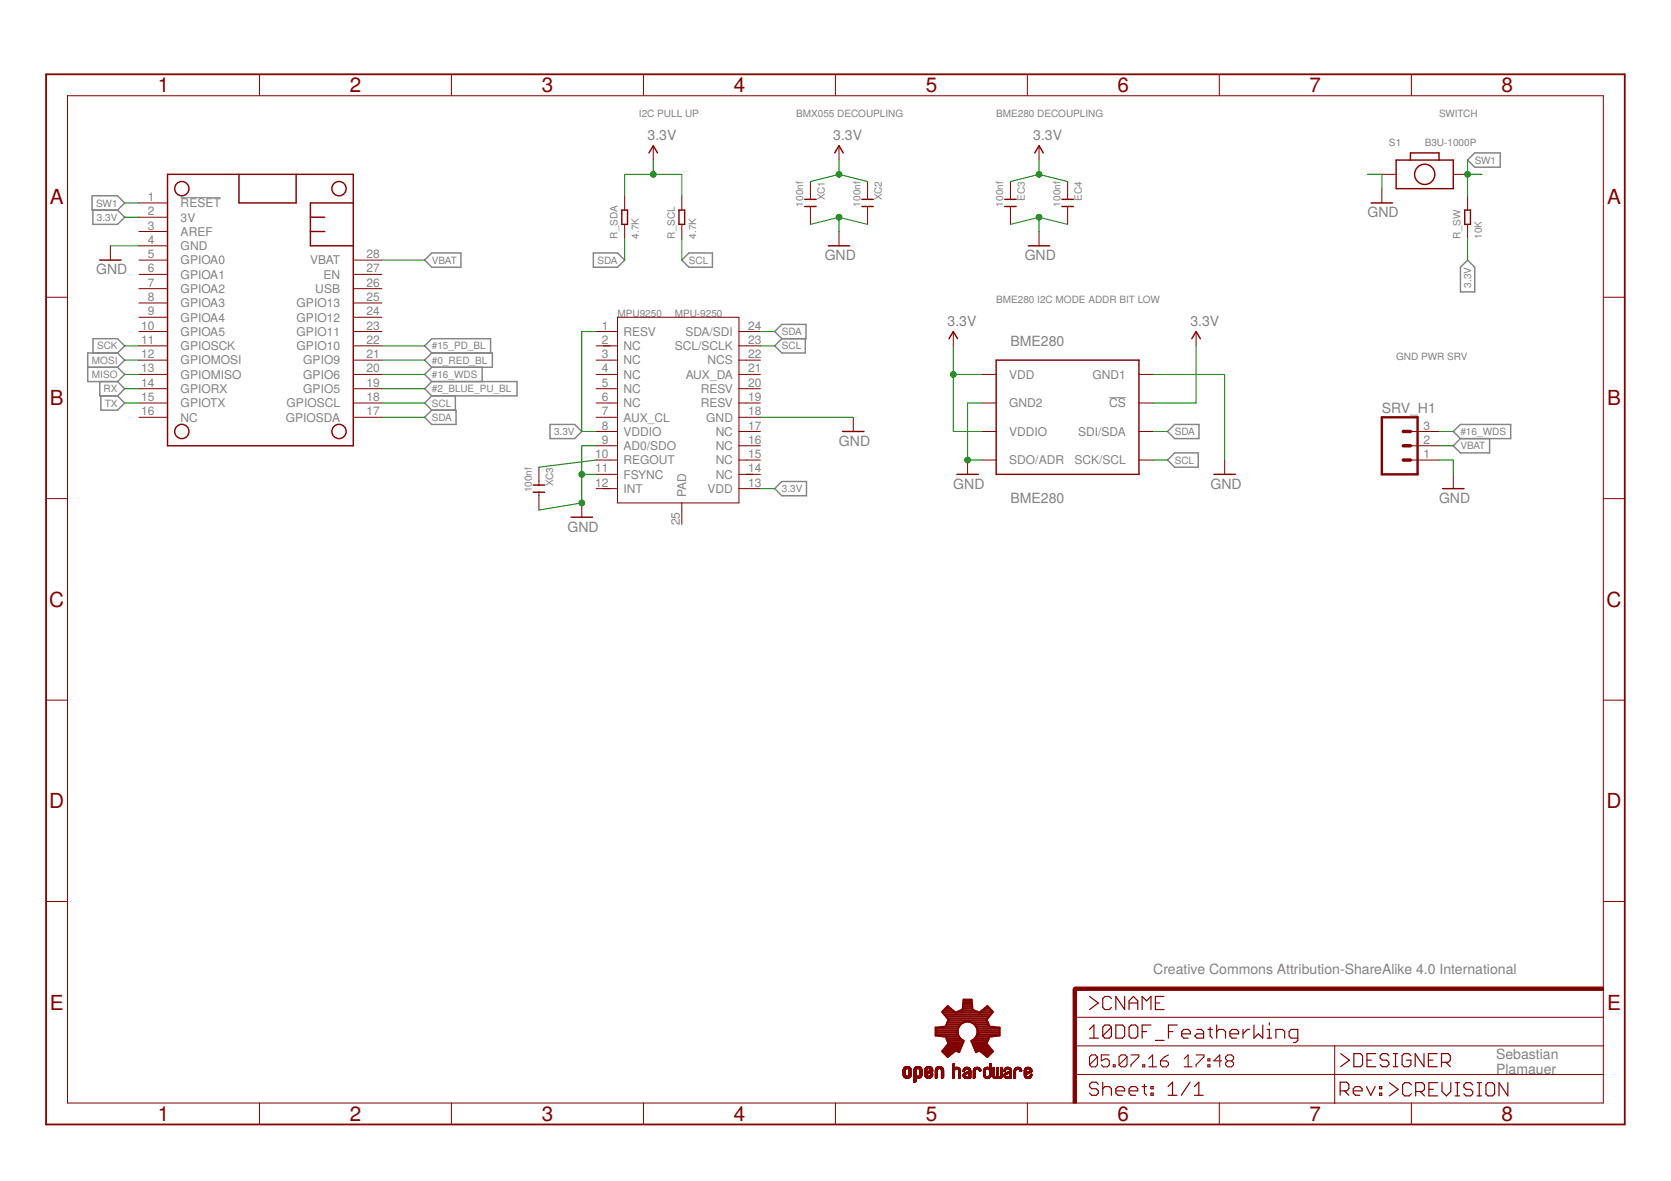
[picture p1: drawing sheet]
<svg xmlns="http://www.w3.org/2000/svg" width="297mm" height="210mm" viewBox="0 0 297 210" stroke-linecap="round" stroke-linejoin="round" font-family="sans-serif">
<path d="M32.1 35.1h7.1M197.2 70.7h2.9" fill="none" stroke="#808080" stroke-width=".18"/>
<g fill="none" stroke="#808080" stroke-width=".25">
<path d="M16.4 34.8h4.5l1.3 1.3-1.3 1.2h-4.5zM16.5 37.3v2.6h4.4l1.3-1.3-1.3-1.3M260.9 28.4l1.2-1.2h4.6v2.5h-4.6zM75.5 46.2l1.3-1.2h5.1v2.5h-5.1zM105.5 45h4.3l1.2 1.2-1.2 1.3h-4.3zM121.2 46.2l1.3-1.2h4.1v2.5h-4.1zM137.7 58.9l1.3-1.2h4.3v2.5h-4.3zM260.9 46.2l1.2 1.3v4.4h-2.5v-4.4zM15.6 65.3h5.3M16.5 62.7v-2.5h4.4l1.3 1.3-1.3 1.2M17.7 67.8v2.6h3.2M17.9 70.4v2.5h3l1.3-1.3-1.3-1.2"/>
<path d="M20.9 62.7h-5.3v5.1h5.3M20.9 67.8l1.3 1.3-1.3 1.3M20.9 65.3l1.3 1.2-1.3 1.3M20.9 62.7l1.3 1.3-1.3 1.3M75.5 74.2l1.3-1.3h4.3v2.5h-4.3zM76.8 62.7l-1.3-1.2 1.3-1.3h10.4v2.5M76.8 70.4l-1.3 1.2 1.3 1.3M76.8 67.8h15.1v2.6h-15.1M76.8 62.7h10.7v2.6h-10.7M76.8 67.8l-1.3 1.3 1.3 1.3M76.8 65.3l-1.3 1.2 1.3 1.3M76.8 62.7l-1.3 1.3 1.3 1.3"/>
<path d="M80.9 70.4v2.5M85.7 65.3v2.5M97.8 75.4h4.4l1.2 1.3-1.2 1.3h-4.4zM139 60.2l-1.3 1.3 1.3 1.2h4.2v-2.5M207.5 76.7l1.3-1.3h4.3v2.6h-4.3zM258.3 76.7l1.3-1.3h8.9v2.6h-8.9zM259.6 78l-1.3 1.2 1.3 1.3h5.2v-2.5M137.7 86.8l1.3-1.2h4.4v2.5h-4.4zM207.5 81.8l1.3-1.3h4.2v2.5h-4.2z"/>
</g>
<g fill="none" stroke="#800000" stroke-width=".25">
<path d="M29.8 31h33v48.2h-33zM42.5 31v5.1h10.1v-5.1M55.2 38.6h2.5M62.8 36.1h-7.6v7.6h7.6M110.5 37.3h1v2.6h-1zM115.4 27.2l.7-1.3 .8 1.3M120.7 37.3h1v2.6h-1zM143 35.4h2.1M143 36.7h2.1M148.4 27.2l.7-1.3 .8 1.3M153.2 35.4h2M153.2 36.7h2"/>
<path d="M178.6 35.4h2M178.6 36.7h2M183.9 27.2l.8-1.3 .8 1.3M188.8 35.4h2M188.8 36.7h2M243.7 36.1h3.8M248.2 28.4h10.1v5.1h-10.1zM250.7 28.4v-1.2h5.1v1.2M260.4 37.3h1v2.6h-1zM17.7 46.2h3.8M55.2 41.1h2.5M147.2 43.7h3.8"/>
<path d="M182.8 43.7h3.8M149.8 76.7h3.8M168.7 60.2l.8-1.3 .7 1.3M177.1 64h25.4v20.3h-25.4zM211.9 60.2l.7-1.3 .8 1.3M94.8 86.2h2M94.8 87.5h2M101.5 91.9h3.8M170.1 84.3h3.8M215.8 84.3h3.8M256.4 86.8h3.8"/>
<circle cx="32.3" cy="33.5" r="1.27"/>
<circle cx="60.3" cy="33.5" r="1.27"/>
<circle cx="253.3" cy="31" r="1.8"/>
<circle cx="32.3" cy="76.7" r="1.27"/>
<circle cx="60.3" cy="76.7" r="1.27"/>
</g>
<g fill="none" stroke="#800000" stroke-width=".18">
<path d="M12 17h273v179h-273zM46.1 13.2v3.8M80.2 13.2v3.8M114.4 13.2v3.8M148.5 13.2v3.8M182.6 13.2v3.8M216.7 13.2v3.8M250.9 13.2v3.8M24.7 36.1h5.1M24.7 38.6h5.1M111 34.8v2.5M111 39.9v2.5"/>
<path d="M116.1 25.9v2.5M121.2 34.8v2.5M121.2 39.9v2.5M144.1 32.3v3.1M144.1 36.7v3.2M149.1 25.9v2.5M154.2 32.3v3.1M154.2 36.7v3.2M179.6 32.3v3.1M179.6 36.7v3.2M184.7 25.9v2.5M189.8 32.3v3.1"/>
<path d="M189.8 36.7v3.2M243.1 31h5.1M245.6 33.5v2.6M258.3 31h5.1M260.9 34.8v2.5M260.9 39.9v2.5M8.2 52.8h3.8M19.6 43.7v2.5M24.7 41.1h5.1M24.7 43.7h5.1M24.7 46.2h5.1M24.7 48.8h5.1"/>
<path d="M24.7 51.3h5.1M24.7 53.8h5.1M24.7 56.4h5.1M24.7 58.9h5.1M62.8 46.2h5.1M62.8 48.8h5.1M62.8 51.3h5.1M62.8 53.8h5.1M62.8 56.4h5.1M62.8 58.9h5.1M106 58.9h3.8M109.8 56.4h21.6v33h-21.6z"/>
<path d="M131.4 58.9h3.8M149.1 41.1v2.6M169.5 58.9v2.6M184.7 41.1v2.6M212.6 58.9v2.6M285 52.8h3.8M24.7 61.5h5.1M24.7 64h5.1M24.7 66.5h5.1M24.7 69.1h5.1M24.7 71.6h5.1M24.7 74.2h5.1"/>
<path d="M62.8 61.5h5.1M62.8 64h5.1M62.8 66.5h5.1M62.8 69.1h5.1M62.8 71.6h5.1M62.8 74.2h5.1M106 61.5h3.8M106 64h3.8M106 66.5h3.8M106 69.1h3.8M106 71.6h3.8M106 74.2h3.8"/>
<path d="M106 76.7h3.8M106 79.2h3.8M131.4 61.5h3.8M131.4 64h3.8M131.4 66.5h3.8M131.4 69.1h3.8M131.4 71.6h3.8M131.4 74.2h3.8M131.4 76.7h3.8M131.4 79.2h3.8M151.7 74.2v2.5M174.5 66.5h2.6"/>
<path d="M174.5 71.6h2.6M174.5 76.7h2.6M202.5 66.5h2.5M202.5 71.6h2.5M202.5 76.7h2.5M250.7 76.7h5.1M250.7 79.2h5.1M8.2 88.6h3.8M95.8 83v3.2M95.8 87.5v3.2M103.4 89.4v2.5M106 81.8h3.8"/>
<path d="M106 84.3h3.8M106 86.8h3.8M121.2 89.4v3.8M131.4 81.8h3.8M131.4 84.3h3.8M131.4 86.8h3.8M172 81.8v2.5M174.5 81.8h2.6M202.5 81.8h2.5M217.7 81.8v2.5M250.7 81.8h5.1M258.3 84.3v2.5"/>
<path d="M285 88.6h3.8M8.2 124.4h3.8M285 124.4h3.8M8.2 160.2h3.8M285 160.2h3.8M46.1 196v3.9M80.2 196v3.9M114.4 196v3.9M148.5 196v3.9M160.5 190.9h.4M160.5 191h.4M160.5 190.8h.4"/>
<path d="M160.5 190.7h.4M160.5 190.6h.4M160.5 190.5h.4M160.5 190.4h.4M160.5 190.3h.4M160.5 190.2h.4M160.5 191.1l.5 .1M160.5 191.1h.5M160.5 191h.5M160.5 190.1h.5M160.6 191.2h.5M160.6 191.3h1.3"/>
<path d="M160.6 189.9h1.3M160.7 189.8l1.2 .1M160.7 191.4h1.2M160.7 189.8h1.2M160.7 191.4h1.1M160.7 189.8h1.1M160.7 191.5h1.1M160.8 191.5h.9M160.8 189.7h1M160.8 189.7h.9M160.9 191.6h.7M160.9 189.6h.7"/>
<path d="M160.9 190.2h-.4M161 190.1l-.5 .1M161 191.6h.5M161 190.1h-.5M161 189.6h.5M161.1 190h-.5M161.1 191.7h.3M161.1 189.5h.3M161.4 190h.5M161.5 191.2h.5M161.5 190h.5M161.5 190.1h.5"/>
<path d="M161.6 191.1h.4M161.6 190.1h.4M161.6 191h.4M161.6 190.2h.4M161.6 190.9h.4M161.6 190.8h.4M161.6 190.7h.4M161.6 190.6h.4M161.6 190.5h.4M161.6 190.4h.4M161.6 190.3h.4M161.9 191.3l-1.2 .1"/>
<path d="M161.9 189.9h-1.3M161.9 191.2h-.5M162 191.1l-.5 .1M162.5 190.9h.3M162.5 192.2h.3M162.5 192.1h.3M162.5 192h.3M162.5 191.9h.3M162.5 191.8h.3M162.5 191.7h.3M162.5 191.3h1.4M162.5 191.2h.5"/>
<path d="M162.5 191.1l.4 .1M162.5 191.1h.4M162.5 191h.3M162.5 190.8h.3M162.5 190.7h.3M162.5 190.6h.3M162.5 190.5h.3M162.5 190.4h.3M162.5 190.3h.3M162.5 190.2h.3M162.5 192.4h.1M162.5 190h.5"/>
<path d="M162.5 189.9h1.4M162.5 189.9h1.3M162.6 189.9h1.2M162.6 189.8h1.2M162.6 189.8h1.1M162.6 192.3h-.1M162.7 189.7h1M162.8 189.7h.8M162.8 192.3h-.3M162.8 192.2l-.3 .1M162.8 189.6h.8M162.8 192.2h-.3"/>
<path d="M162.9 190.1l-.4 .1M162.9 190.1h-.4M162.9 189.6h.5M163 190h-.5M163 189.5h.3M163 191.7h.3M163.3 191.2h.6M163.3 190h.6M163.4 190h.5M163.4 191.6h-.9M163.4 190.1h.5M163.5 190.1h.4"/>
<path d="M163.5 191h.4M163.5 190.2h.4M163.5 190.9h.4M163.5 190.8h.4M163.5 190.7h.4M163.5 190.6h.4M163.5 190.5h.4M163.5 190.4h.4M163.5 190.3h.4M163.6 191.6h-1.1M163.7 191.5h-1.2M163.7 191.4l-1.2 .1"/>
<path d="M163.8 191.4h-1.3M163.8 191.3l-1.3 .1M163.8 191.3h-1.3M163.9 191.2h-.5M163.9 191.1l-.5 .1M163.9 191.1h-.4M164.4 190.9h.4M164.4 191.1h.4M164.4 191h.4M164.4 190.5h.4M164.4 190.4h.3M164.4 190.3h.3"/>
<path d="M164.4 190.2h.3M164.4 190.1h.4M164.4 191.2h.5M164.4 191.1l.4 .1M164.4 191.2h.6M164.4 190h.5M164.4 191.3h1.3M164.4 189.9h1.4M164.5 191.3h1.2M164.5 189.9h1.2M164.5 191.4h1.2M164.5 189.8h1.2"/>
<path d="M164.5 189.8h1.1M164.6 191.5h1M164.6 191.5h.9M164.6 189.7h1M164.7 189.7h.8M164.7 191.6h.8M164.7 189.6h.8M164.7 190.3h-.3M164.8 190.2h-.4M164.8 190.1h-.4M164.8 189.6h.6M164.8 191.6h.6"/>
<path d="M164.8 190.5h1M164.9 190.9h-.5M164.9 190h-.5M165 191.7h.2M165 190.9h-.6M165 190.4h.8M165 189.5h.2M165.1 190.8h-.7M165.2 190.4h.6M165.2 190.3h.6M165.2 190h.6M165.2 190.7l-.8 .1"/>
<path d="M165.3 190h.5M165.3 190.3h.5M165.3 190.1h.5M165.4 191.2h.4M165.4 190.7h-1M165.4 191.1h.4M165.4 190.2h.4M165.4 190.1h.4M165.4 191h.4M165.4 190.9h.4M165.5 190.9h.3M165.5 190.6l-1.1 .1"/>
<path d="M165.5 190.8h.3M165.6 190.8h.2M165.6 190.6h-1.2M165.6 191.4l-1.1 .1M165.7 190.5l-1.3 .1M165.7 191.3h-1.2M165.7 190.8h.1M165.8 191.2h-.6M165.8 190.5h-1.4M165.8 191.2h-.5M166.3 190.9h.3M166.3 191.5h.3"/>
<path d="M166.3 191.4h.3M166.3 191.3h.3M166.3 191.2h.3M166.3 191.1h.3M166.3 191h.3M166.3 190.8h.3M166.3 190.7h.3M166.3 190.6h.3M166.3 190.5h.3M166.3 190.4h.3M166.3 190.3h.3M166.3 190.2h.3"/>
<path d="M166.3 190.1h.4M166.4 189.9h1.2M166.4 189.8l1.2 .1M166.4 189.8h1.2M166.4 191.6h-.1M166.5 189.8h1.1M166.5 189.7h1M166.6 191.6h-.3M166.6 189.7h.8M166.6 189.6h.8M166.6 191.5l-.3 .1M166.7 190.2h-.4"/>
<path d="M166.7 190.1l-.4 .1M166.8 190.1h-.5M166.8 189.6h.5M166.8 190h-.5M166.8 189.5h.4M166.9 190h-.6M167.2 190h.5M167.3 190.1h.4M167.3 190.9h.4M167.3 191.5h.4M167.3 191.4h.4M167.3 191.3h.4"/>
<path d="M167.3 191.2h.4M167.3 191.1h.4M167.3 191h.4M167.3 190.8h.4M167.3 190.7h.4M167.3 190.6h.4M167.3 190.5h.4M167.3 190.4h.4M167.3 190.3h.4M167.3 190.2h.4M167.4 191.6h.1M167.6 191.6h-.3"/>
<path d="M167.7 189.9h-1.4M167.7 191.5l-.4 .1M169.4 189.2h.3M169.4 190.9h.3M169.4 191.7h.1M169.4 191.5h.3M169.4 191.4h.3M169.4 191.3h.3M169.4 191.2h.3M169.4 191.1h.3M169.4 191h.3M169.4 190.8h.3"/>
<path d="M169.4 190.7h.3M169.4 190.6h.3M169.4 190.5h.3M169.4 190.4h.3M169.4 190.3h.3M169.4 190.2h.3M169.4 190.1h.4M169.4 190h.5M169.4 189.9h1.2M169.4 189.8l1.2 .1M169.4 189.8h1.1M169.4 189.7l1 .1"/>
<path d="M169.4 189.7h.3M169.4 189.6h.3M169.4 189.5h.3M169.4 189.4h.3M169.4 189.3h.3M169.4 189.1h.3M169.5 189h.2M169.6 191.6h-.2M169.7 191.6h-.3M169.7 190.2h-.3M169.8 190.1h-.4M169.8 189.7h.5"/>
<path d="M170 190h-.6M170 189.7h.1M170.1 190h.5M170.2 190h.5M170.3 190.1h.4M170.4 190.1h.3M170.4 190.2h.3M170.5 190.3h.3M170.5 190.2h.3M170.5 190.9h.3M170.5 191.7h.1M170.5 191.5h.2"/>
<path d="M170.5 191.5h.3M170.5 191.4h.3M170.5 191.3h.3M170.5 191.2h.3M170.5 191.1h.3M170.5 191h.3M170.5 190.8h.3M170.5 190.7h.3M170.5 190.6h.3M170.5 190.5h.3M170.5 190.4h.3M170.6 191.6h-.1"/>
<path d="M170.7 191.6h-.2M171.2 191.2h.3M171.2 191.1h.3M171.2 190.3h.3M171.2 191.3h.4M171.2 191h.4M171.2 190.2h.3M171.2 191.4h.8M171.3 191.4l.8 .1M171.3 191.5h.8M171.3 191.5l.8 .1M171.3 190.5h-.1"/>
<path d="M171.3 189.9h1.1M171.4 189.9h1M171.4 191.6h.7M171.4 190.7h1.2M171.4 190.4h-.2M171.4 189.8h.9M171.5 190.4h-.3M171.5 191.6h.6M171.5 189.8h.8M171.5 191.1h-.3M171.5 190.2h-.3M171.6 190.1l-.4 .1"/>
<path d="M171.6 191.7h.5M171.6 190.7h1M171.6 190.1h-.4M171.6 190.1h-.3M171.6 189.7h.5M171.7 190.9l-.5 .1M171.7 191.7h.1M171.7 190h-.4M171.7 190.6h.9M171.8 190.9h-.6M171.8 191.7h.1M171.8 190.6h.8"/>
<path d="M171.8 190h-.5M171.8 189.7h.2M171.9 190.9h-.6M171.9 190.5h.7M172 190h.5M172 190.8h-.7M172 190.5h.6M172.1 190.8h-.8M172.1 190.1h.4M172.1 190.4h.5M172.2 190.7l-.8 .1M172.2 190.1h.3"/>
<path d="M172.2 190.4h.4M172.2 190.1l.4 .1M172.2 190.7h.4M172.2 190.2h.4M172.3 190.8h.3M172.3 190.4h.3M172.3 190.2l.3 .1M172.3 190.9h.3M172.3 191.7h.1M172.3 191.5h.3M172.3 191.4h.3M172.3 191.3h.3"/>
<path d="M172.3 191.2h.3M172.3 191.1h.3M172.3 191h.3M172.3 190.3h.3M172.5 191.6h-.2M172.6 191.6h-.3M173 190.9h.3M173 191.7h.1M173 191.5h.3M173 191.4h.3M173 191.3h.3M173 191.2h.3"/>
<path d="M173 191.1h.3M173 191h.3M173 190.8h.3M173 190.7h.3M173 190.6h.3M173 190.5h.3M173 190.4h.3M173 190.3h.3M173 190.2h.3M173 190.1h.4M173.1 190h.4M173.1 189.9h1.2"/>
<path d="M173.2 191.6h-.2M173.2 189.9h1M173.2 189.8h.9M173.3 191.6h-.3M173.3 191.5h-.3M173.3 189.8h.8M173.4 190.2h-.4M173.4 190.1h-.3M173.4 189.7h.5M173.5 190.1h-.4M173.6 190h-.5M173.6 189.7h.1"/>
<path d="M173.8 190h.5M173.9 190h.4M173.9 190.1h.4M174 190.1h.3M174 190.2h.4M174.1 190.2h.3M174.1 190.4h.2M174.1 190.3h.3M174.3 190.4h-.2M174.4 190.3l-.3 .1M174.8 190.9h.3M174.8 191.1h.3"/>
<path d="M174.8 191h.3M174.8 190.8h.3M174.8 190.7h.3M174.8 190.6h.3M174.8 190.5h.3M174.8 190.4h.3M174.8 190.3h.3M174.8 191.2h.4M174.9 191.2h.3M174.9 191.3h.4M174.9 191.3h.3M174.9 191.3l.4 .1"/>
<path d="M174.9 191.4h1.2M175 191.4h1M175 191.5h1M175 189.9h1.2M175.1 189.8h1.1M175.1 191.6h.8M175.1 190.2l-.3 .1M175.2 191.6h.7M175.2 190.2h-.4M175.2 190.1l-.3 .1M175.2 190.1h-.3M175.3 191.7h.5"/>
<path d="M175.3 189.7h.5M175.3 190.1h-.4M175.3 190h-.4M175.5 191.7h.1M175.5 190h-.6M175.5 189.7h.1M175.6 190h.6M175.7 190h.5M175.7 191.3h.4M175.7 190.1h.5M175.8 191.3h.3M175.8 190.1h.4"/>
<path d="M175.8 191.2h.4M175.9 191.2h.3M175.9 190.2h.3M175.9 190.9h.3M175.9 191.1h.3M175.9 191h.3M175.9 190.8h.3M175.9 190.7h.3M175.9 190.6h.3M175.9 190.5h.3M175.9 190.4h.3M175.9 190.3h.3"/>
<path d="M175.9 189.7h.3M175.9 189.6h.3M175.9 189.5h.3M175.9 189.4h.3M175.9 189.3h.3M175.9 189.2h.3M175.9 189.1h.3M176 189.1h.2M176 189h.2M176.2 191.1l-.3 .1M176.2 189.9h-1.2M176.5 190.9h.2"/>
<path d="M176.5 191.2h.3M176.5 191.1h.2M176.5 191h.2M176.5 190.8h.2M176.5 190.7h.2M176.5 190.6h.2M176.5 190.5h.2M176.5 190.4h.2M176.5 190.3h.2M176.5 190.2h.2M176.5 190.1h.2M176.5 190h.2"/>
<path d="M176.5 189.9h.2M176.5 189.8h.2M176.5 191.4h1.6M176.5 191.3l.3 .1M176.5 191.3h.3M176.6 191.5h1.5M176.6 191.6h1.4M176.7 189.7h.1M176.7 191.6h.5M176.7 191.7h.5M176.9 191.7h.1M177 191.7h.1"/>
<path d="M177.1 191.4h.4M177.1 191.3h.4M177.2 190.9h.3M177.2 191.2h.3M177.2 191.1h.3M177.2 191h.3M177.2 190.8h.3M177.2 190.7h.3M177.2 190.6h.3M177.2 190.5h.3M177.2 190.4h.3M177.2 190.3h.3"/>
<path d="M177.2 190.2h.3M177.2 190.1h.3M177.2 190h.3M177.2 189.9h.3M177.2 189.8h.3M177.4 189.7h.1M177.4 191.6h.5M177.4 191.7h.5M177.7 191.7h.1M177.8 191.3h.4M177.9 191.2h.3M177.9 190.9h.3"/>
<path d="M177.9 191.1h.3M177.9 191h.3M177.9 190.8h.3M177.9 190.7h.3M177.9 190.6h.3M177.9 190.5h.3M177.9 190.4h.3M177.9 190.3h.3M177.9 190.2h.3M177.9 190.1h.3M177.9 190h.3M177.9 189.9h.3"/>
<path d="M177.9 189.8h.3M178.1 189.7h.1M178.1 191.4l-1.6 .1M178.2 191.3l-.4 .1M178.4 191.3h.4M178.4 191.2h.4M178.4 191.1h.4M178.5 191.3h.3M178.5 190.3h.3M178.5 190.2h.3M178.5 191.3l.4 .1M178.5 191.4h.8"/>
<path d="M178.5 190.1h.3M178.5 191.4l.8 .1M178.6 191.5h.7M178.6 190.5h-.1M178.6 189.9h1.1M178.6 190.8h.8M178.7 191.6h.6M178.7 190.4h-.2M178.7 189.9h.9M178.7 189.8h.9M178.8 191.6h.5M178.8 190.2h-.3"/>
<path d="M178.8 189.8h.7M178.8 191.7h.5M178.8 191l-.4 .1M178.8 190.1l-.3 .1M178.8 191h-.3M178.8 190.6h1M178.9 189.7h.5M178.9 190.1h-.4M178.9 190.9l-.4 .1M179 190h-.5M179 190.6h.8M179 191.7h.1"/>
<path d="M179 190.9h-.5M179.1 190.6h.7M179.1 190h-.5M179.1 190.9h-.6M179.1 189.7h.1M179.2 190.5h.6M179.2 190h.5M179.2 190.8h-.7M179.3 190.5h.5M179.3 190h.4M179.3 190.8h-.7M179.4 190.1h.4"/>
<path d="M179.4 190.4h.4M179.5 190.4h.3M179.5 190.1h.3M179.5 190.2h.3M179.5 190.7h.3M179.5 190.3h.3M179.5 190.9h.3M179.5 191.7h.1M179.5 191.5h.3M179.5 191.4h.3M179.5 191.3h.3M179.5 191.2h.3"/>
<path d="M179.5 191.1h.3M179.5 191h.3M179.5 190.8h.3M179.7 191.6h-.2M179.8 191.6h-.3M179.8 190.7h-1.1M180.3 190.9h.2M180.3 191.7h.1M180.3 191.5h.2M180.3 191.4h.2M180.3 191.3h.2M180.3 191.2h.2"/>
<path d="M180.3 191.1h.2M180.3 191h.2M180.3 190.8h.2M180.3 190.7h.2M180.3 190.6h.2M180.3 190.5h.2M180.3 190.4h.2M180.3 190.3h.2M180.3 190.3h.3M180.3 190.1h.3M180.4 189.9h1.1M180.4 191.6h-.1"/>
<path d="M180.4 189.9h1M180.5 189.8h.9M180.5 191.6h-.2M180.6 190.3h-.3M180.6 189.8h.7M180.6 190.2h-.3M180.7 190.1h-.4M180.7 189.7h.5M180.8 190h-.5M180.9 190h-.5M180.9 189.7h.1M181 190h.5"/>
<path d="M181.1 190h.4M181.2 190.1h.4M181.3 190.1l.3 .1M181.3 190.2h.3M181.3 190.3h.3M181.5 190.4h-.2M181.6 190.4h-.3M182.1 191.2h.3M182.1 191.1h.3M182.1 190.6h1.1M182.1 190.6h.3M182.1 190.5h.3"/>
<path d="M182.1 190.4h.3M182.1 190.3h.3M182.1 190.2h.3M182.1 191.3h.4M182.1 190.1h.3M182.1 190.1h.4M182.1 191.3l.5 .1M182.2 191.4h1.1M182.2 189.9h1.1M182.2 191.5h1M182.3 191.5h.9M182.3 189.9h.9"/>
<path d="M182.3 191.6h.9M182.3 189.8h.9M182.4 189.8h.7M182.4 191l-.3 .1M182.4 190.2l-.3 .1M182.4 191.6h.7M182.4 191h-.3M182.5 191.7h.5M182.5 189.7h.5M182.5 190.9l-.4 .1M182.5 190.1h-.4M182.6 190h-.4"/>
<path d="M182.6 190.9h-.5M182.6 196v3.9M182.6 191.7h.1M182.7 190.9h-.6M182.7 190h-.5M182.7 189.7h.1M182.7 191.7h.1M182.8 190.8h-.7M182.8 190.5h.6M182.8 190h.5M182.9 190.8h-.8M182.9 190.4h.5"/>
<path d="M182.9 190h.5M183 191.3h.4M183 190.7l-.9 .1M183 190.4h.4M183 190.1h.4M183.1 190.1h.3M183.1 191.2h.3M183.1 190.7h-1M183.1 190.2h.3M183.1 190.3h.3M183.1 190.2l.3 .1M183.2 191.1h.2"/>
<path d="M183.2 191h.2M183.2 190.3h.2M183.3 190.9h.1M183.3 191.3l-.3 .1M183.3 190.6h-.8M183.4 190.5l-.8 .1M183.4 191.3h-.4M183.4 191.1l-.3 .1M183.4 190.5h-.7M191.1 191h93.9M191.1 185.9h93.9M191.1 180.8h93.9"/>
<path d="M216.7 196v3.9M237.3 185.9v10.3M250.9 196v3.9"/>
</g>
<g fill="#800000" stroke="#800000" stroke-width=".18">
<path d="M190.8 175.7h.5v20.3h-.5z"/>
<path d="M191 175.4h94v.6h-94z"/>
</g>
<path d="M249.4 76.7h1.3M249.4 79.2h1.3M249.4 81.8h1.3M192.3 175.7h-1.2v1.3" fill="none" stroke="#800000" stroke-width=".61"/>
<g fill="none" stroke="#800000" stroke-width=".21">
<path d="M193.7 177.1l1.5 1.2-1.5 1.1M197.6 177.5l-.4-.4h-.8l-.4 .4v1.5l.4 .4h.8l.4-.4M199.9 177.1v2.3l-1.5-2.3v2.3M200.7 179.4v-1.5l.8-.8 .7 .8v1.5M200.7 178.3h1.5M203 179.4v-2.3l.8 .8 .8-.8v2.3M205.4 178.3h.7M206.9 177.1h-1.5v2.3h1.5M193.7 183l.8-.8v2.3M193.7 184.5h1.5M195.2 192.7l-.3-.4h-.8l-.4 .4v.4l.4 .4h.8l.3 .4v.4l-.3 .4h-.8l-.4-.4M196 192.3v2.4"/>
<path d="M196 193.5l.4-.4h.8l.4 .4v1.2M197.6 182.6v1.5l-.4 .4h-.8l-.4-.4M197.6 182.6l-.4-.4h-.8l-.4 .4v1.5M197.6 182.6l-1.6 1.5M198.4 182.2h1.1l.4 .4v1.5l-.4 .4h-1.1zM198.4 193.9h1.5v-.4l-.4-.4h-.7l-.4 .4v.8l.4 .4h.7M200.7 182.6l.4-.4h.8l.3 .4v1.5l-.3 .4h-.8l-.4-.4zM200.7 193.9h1.5v-.4l-.3-.4h-.8l-.4 .4v.8l.4 .4h.8M203 183.3h.8M203 193.1h.8M203.4 192.7v1.6l.4 .4M204.6 182.2h-1.6v2.3"/>
<path d="M204.6 194.3h.4v.4h-.4zM204.6 193.1h.4v.4h-.4zM205.4 184.9h1.5M207.6 193.1l.8-.8v2.4M207.6 194.7h1.6M207.7 183.3h.8M209.3 182.2h-1.6v2.3M210.1 183.7h1.5v-.4l-.4-.3h-.8l-.3 .3v.8l.3 .4h.8M211.5 192.3l-1.5 2.4M212.3 194.7h1.6M212.3 193.1l.8-.8v2.4M212.8 183h.8l.4 .3v1.2h-1.2l-.4-.4 .4-.4h1.2"/>
<path d="M214.7 183h.8M215.1 182.6v1.5l.4 .4M216.3 183.3l.4-.3h.7l.4 .3v1.2M216.3 182.2v2.3M218.6 183.7h1.6v-.4l-.4-.3h-.8l-.4 .3v.8l.4 .4h.8M221 183v1.5M222.1 183h-.4l-.7 .7M222.9 182.2v2.3l.8-.8 .8 .8v-2.3M225.3 184.5h.7M225.3 183h.3v1.5M225.6 181.8v.4M226.8 184.5v-1.5h1.2l.4 .3v1.2"/>
<path d="M230.7 184.5h-1.2l-.3-.4v-.8l.3-.3h1.2v1.9l-.4 .4h-.4M238.2 193.9h1.2l.4-.4v-.8l-.4-.4h-1.2v2.4M238.3 187.3l1.6 1.1-1.6 1.2M239 193.9l.8 .8M240.6 193.9h1.5v-.4l-.4-.4h-.7l-.4 .4v.8l.4 .4h.7M240.7 187.3h1.1l.4 .3v1.6l-.4 .4h-1.1zM242.9 193.1l.8 1.6 .8-1.6M243 188.4h.8M244.6 187.3h-1.6v2.3h1.6M245.2 194.3h.4v.4h-.4zM245.2 193.1h.4v.4h-.4zM246.9 187.6l-.4-.3h-.8l-.4 .3v.4l.4 .4h.8l.4 .4v.4l-.4 .4h-.8l-.4-.4"/>
<path d="M247 192.4l1.5 1.2-1.5 1.2M247.7 189.6h.8M247.7 187.3h.8M248.1 187.3v2.3M250.8 187.6l-.4-.3h-.8l-.4 .3v1.6l.4 .4h.8l.4-.4v-.8h-.8M250.9 192.8l-.4-.4h-.8l-.4 .4v1.6l.4 .4h.8l.4-.4M251.7 194h1.1l.4-.4v-.8l-.4-.4h-1.1v2.4M252.4 194l.8 .8M253.1 187.3v2.3l-1.5-2.3v2.3M253.9 188.4h.8M254 193.6h.8M255.5 187.3h-1.6v2.3h1.6"/>
<path d="M255.5 192.4h-1.5v2.4h1.5M256.2 188.8h1.2l.4-.4v-.8l-.4-.3h-1.2v2.3M256.3 192.4v1.6l.8 .8 .8-.8v-1.6M257 188.8l.8 .8M258.7 192.4h.8M258.7 194.8h.8M259.1 192.4v2.4M261.8 192.8l-.4-.4h-.8l-.4 .4v.4l.4 .4h.8l.4 .4v.4l-.4 .4h-.8l-.4-.4M262.6 192.4h.8M262.6 194.8h.8M263 192.4v2.4M264.5 192.4h.8l.4 .4v1.6l-.4 .4h-.8l-.4-.4v-1.6z"/>
<path d="M268 192.4v2.4l-1.5-2.4v2.4"/>
</g>
<g fill="none" stroke="#800000" stroke-width=".19">
<path d="M195.1 187.9l-.4-.4h-.7l-.3 .4v1.4M195.1 187.9v1.4l-.4 .3h-.7l-.3-.3M195.1 187.9l-1.4 1.4M197.2 187.5h-1.4v1.1l.7-.4h.3l.4 .4v.7l-.4 .3h-.7l-.3-.3M197.9 189.3h.3v.3h-.3zM200.3 187.9l-.3-.4h-.7l-.4 .4v1.4M200.3 187.9v1.4l-.3 .3h-.7l-.4-.3M200.3 187.9l-1.4 1.4M201 187.5h1.4v.4l-1.4 1.4v.3M203.1 189.3h.4v.3h-.4zM204.2 189.6h1.4M204.2 188.2l.7-.7v2.1"/>
<path d="M206.3 188.6h1l.4 .3v.4l-.4 .3h-.6l-.4-.3zM207.7 187.5l-.7 .4-.7 .7M210.5 189.6h1.4M210.5 188.2l.7-.7v2.1M212.6 187.5h1.4v.4l-1.4 1.4v.3M214.7 189.3h.4v.3h-.4zM214.7 188.2h.4v.4h-.4zM217.2 188.6h-1.4l1-1.1v2.1M218.2 188.6l-.3-.4v-.3l.3-.4h.7l.4 .4v.3l-.4 .4M218.2 188.6l-.3 .3v.4l.3 .3h.7l.4-.3v-.4l-.4-.3M218.2 188.6h.7"/>
</g>
<path d="M8.2 13.2h280.6v186.7h-280.6z" fill="none" stroke="#800000" stroke-width=".32"/>
<g fill="none" stroke="#800000" stroke-width=".38">
<path d="M167.6 180h2.3M167.7 179.6h1.7M168 179.3h1M168.4 178.9h.2M170 180h4M170.7 179.6l.4-.1 .2-1.8h1.4l.2 1.8 .4 .1M170.7 179.6l-.8 .4-1.4-1.2-1 1 1.2 1.5-.4 .8M170.7 179.6h2.6M171.1 179.3h1.7M171.2 178.9h1.6M171.2 178.6h1.6M171.2 178.2h1.5"/>
<path d="M171.3 177.9h1.4M173.3 179.6l.8 .4 1.4-1.2 1 1-1.2 1.5 .4 .8M174.1 180h2.3M174.5 179.6h1.8M175 179.3h1M175.4 178.9h.2M166.3 183.8h4M166.3 183.5h3.9M166.3 183.1h3.9M166.3 182.8h4M167.6 187h2M167.6 184.2h2.8"/>
<path d="M167.7 186.6h2.9M167.9 180.3h8.2M167.9 187.3h1.2M168 186.3h2.8M168.2 182.4h2.3M168.2 180.7h7.6M168.3 185.9h2.6M168.3 184.5h2.3M168.3 182.1h2.5M168.3 182.1l-.1 .4-1.9 .1v1.4l1.9 .2 .5 1.2-1.2 1.5 1 1 1.4-1.2 .6 .3 .8-2-.3-.1M168.3 187.7h.4M168.4 184.9h2.7"/>
<path d="M168.4 181.7h2.8M168.5 181h7M168.6 185.6h2.5M168.6 185.2h2.6M168.6 181.4h6.8M170.3 182.8a1.79 1.79 0 0 0 .7 2.1M170.5 187h.1M172.7 181.7a1.79 1.79 0 0 0-2.4 1.1M172.7 181.7l.5 .4M172.7 181.7h2.9M172.8 185.2h2.6M172.9 185.6h2.5"/>
<path d="M172.9 184.9h2.7M173.1 185.9h2.6M173.2 182.1l.5 .7M173.2 186.3h2.8M173.2 182.1h2.5M173.3 184.5h2.4M173.4 186.6h2.9M173.5 187h.1M173.5 182.4h2.3M173.6 184.2h2.8M173.7 182.8a1.79 1.79 0 0 1-.8 2.1M173.7 182.8h4"/>
<path d="M173.7 183.8h4M173.8 183.1h3.9M173.8 183.5h3.9M174.4 187h2M174.9 187.3h1.1M175.3 187.7h.4M175.7 182.1l.1 .4 1.9 .1v1.4l-1.9 .2-.5 1.2 1.2 1.5-1 1-1.4-1.2-.6 .3-.8-2 .2-.1"/>
</g>
<path d="M245.6 74.2h6.4v10.1h-6.4z" fill="none" stroke="#800000" stroke-width=".42"/>
<g fill="none" stroke="#008000" stroke-width=".18">
<path d="M22.2 38.6h2.5M22.2 36.1h2.5M111 34.8v-3.8h10.2v3.8M116.1 28.4v2.6M149.1 31l-5 1.3M149.1 31l5.1 1.3M149.1 28.4v2.6M149.1 38.6v2.5M149.1 38.6l-5 1.3M149.1 38.6l5.1 1.3M184.7 31l-5.1 1.3M184.7 31l5.1 1.3"/>
<path d="M184.7 28.4v2.6M184.7 38.6v2.5M184.7 38.6l-5.1 1.3M184.7 38.6l5.1 1.3M243.1 31h2.5v2.5M260.9 31h2.5M260.9 28.4v6.4M19.6 43.7h5.1M67.9 46.2h7.6M106 58.9h-2.6v17.8h2.6M111 42.4v3.8M121.2 42.4v3.8"/>
<path d="M135.2 58.9h2.5M260.9 42.4v3.8M22.2 71.6h2.5M22.2 61.5h2.5M22.2 66.5h2.5M22.2 69.1h2.5M22.2 64h2.5M67.9 74.2h7.6M67.9 71.6h7.6M67.9 61.5h7.6M67.9 66.5h7.6M67.9 69.1h7.6"/>
<path d="M67.9 64h7.6M106 79.2h-2.6v10.2l-7.6 1.3M135.2 74.2h16.5M135.2 61.5h2.5M169.5 61.5v15.2h5M169.5 66.5h5M174.5 71.6h-2.5v10.2h2.5M205 76.7h2.5M205 66.5h12.7v15.3M212.6 61.5v10.1h-7.6M255.8 76.7h2.5M255.8 79.2h2.5"/>
<path d="M103.4 84.3h2.6M106 81.8l-10.2 1.2M135.2 86.8h2.5M205 81.8h2.5M255.8 81.8h2.5v2.5"/>
</g>
<g fill="#008000" stroke="#008000" stroke-width=".18">
<circle cx="116.1" cy="31" r=".51"/>
<circle cx="184.7" cy="31" r=".51"/>
<circle cx="149.1" cy="31" r=".51"/>
<circle cx="169.5" cy="66.5" r=".51"/>
<circle cx="184.7" cy="38.6" r=".51"/>
<circle cx="149.1" cy="38.6" r=".51"/>
<circle cx="172" cy="81.8" r=".51"/>
<circle cx="103.4" cy="89.4" r=".51"/>
<circle cx="103.4" cy="84.3" r=".51"/>
<circle cx="260.9" cy="31" r=".51"/>
</g>
<g font-size="3.7" fill="#800000">
<text x="28" y="16.4">1</text>
<text x="62.2" y="16.4">2</text>
<text x="96.3" y="16.4">3</text>
<text x="130.4" y="16.4">4</text>
<text x="164.5" y="16.4">5</text>
<text x="198.7" y="16.4">6</text>
<text x="232.8" y="16.4">7</text>
<text x="266.9" y="16.4">8</text>
<text x="8.9" y="36.2">A</text>
<text x="285.7" y="36.2">A</text>
<text x="8.9" y="72">B</text>
<text x="285.7" y="72">B</text>
<text x="8.8" y="107.8">C</text>
<text x="285.6" y="107.8">C</text>
<text x="8.8" y="143.6">D</text>
<text x="285.6" y="143.6">D</text>
<text x="8.9" y="179.4">E</text>
<text x="285.7" y="179.4">E</text>
<text x="28" y="199.2">1</text>
<text x="62.2" y="199.2">2</text>
<text x="96.3" y="199.2">3</text>
<text x="130.4" y="199.2">4</text>
<text x="164.5" y="199.2">5</text>
<text x="198.7" y="199.2">6</text>
<text x="232.8" y="199.2">7</text>
<text x="266.9" y="199.2">8</text>
</g>
<g font-size="2.5" fill="#808080">
<text x="115.1" y="24.9">3.3V</text>
<text x="148.1" y="24.9">3.3V</text>
<text x="183.7" y="24.9">3.3V</text>
<text x="243.1" y="38.6">GND</text>
<text x="146.6" y="46.2">GND</text>
<text x="182.2" y="46.2">GND</text>
<text x="17.1" y="48.8">GND</text>
<text x="168.4" y="57.9">3.3V</text>
<text x="211.6" y="57.9">3.3V</text>
<text x="179.6" y="61.5">BME280</text>
<text x="245.6" y="73.4">SRV_H1</text>
<text x="149.1" y="79.2">GND</text>
<text x="169.5" y="86.9">GND</text>
<text x="179.6" y="89.4">BME280</text>
<text x="215.2" y="86.9">GND</text>
<text x="255.8" y="89.4">GND</text>
<text x="100.9" y="94.5">GND</text>
<text x="205" y="173.1">Creative Commons Attribution-ShareAlike 4.0 International</text>
<text x="266" y="188.3">Sebastian</text>
<text x="266" y="191">Plamauer</text>
</g>
<g font-size="2.1" fill="#808080">
<text x="26.3" y="35.7">1</text>
<text x="26.3" y="38.3">2</text>
<text x="26.3" y="40.8">3</text>
<text x="32.1" y="36.8">RESET</text>
<text x="32.1" y="39.4">3V</text>
<text x="32.1" y="41.9">AREF</text>
<text x="26.3" y="43.3">4</text>
<text x="26.3" y="45.9">5</text>
<text x="32.1" y="44.4">GND</text>
<text x="32.1" y="47">GPIOA0</text>
<text x="55.1" y="47">VBAT</text>
<text x="65.1" y="45.9">28</text>
<text x="26.3" y="48.4">6</text>
<text x="26.3" y="50.9">7</text>
<text x="26.3" y="53.5">8</text>
<text x="32.1" y="49.5">GPIOA1</text>
<text x="32.1" y="52.1">GPIOA2</text>
<text x="56.1" y="52.1">USB</text>
<text x="57.5" y="49.5">EN</text>
<text x="65.1" y="53.5">25</text>
<text x="65.1" y="48.4">27</text>
<text x="65.1" y="50.9">26</text>
<text x="25.1" y="58.6">10</text>
<text x="26.3" y="56">9</text>
<text x="32.1" y="54.6">GPIOA3</text>
<text x="32.1" y="57.1">GPIOA4</text>
<text x="32.1" y="59.7">GPIOA5</text>
<text x="52.7" y="59.7">GPIO11</text>
<text x="52.7" y="57.1">GPIO12</text>
<text x="52.7" y="54.6">GPIO13</text>
<text x="65.1" y="58.6">23</text>
<text x="65.1" y="56">24</text>
<text x="107" y="58.6">1</text>
<text x="110.8" y="59.7">RESV</text>
<text x="121.8" y="59.7">SDA/SDI</text>
<text x="133" y="58.6">24</text>
<text x="25.1" y="61.1">11</text>
<text x="25.1" y="63.6">12</text>
<text x="32.1" y="62.2">GPIOSCK</text>
<text x="32.1" y="64.8">GPIOMOSI</text>
<text x="52.7" y="62.2">GPIO10</text>
<text x="53.9" y="64.8">GPIO9</text>
<text x="65.1" y="63.6">21</text>
<text x="65.1" y="61.1">22</text>
<text x="107" y="61.1">2</text>
<text x="107" y="63.6">3</text>
<text x="110.8" y="62.2">NC</text>
<text x="110.8" y="64.8">NC</text>
<text x="120" y="62.2">SCL/SCLK</text>
<text x="125.8" y="64.8">NCS</text>
<text x="133" y="63.6">22</text>
<text x="133" y="61.1">23</text>
<text x="25.1" y="66.2">13</text>
<text x="25.1" y="68.7">14</text>
<text x="25.1" y="71.3">15</text>
<text x="32.1" y="67.3">GPIOMISO</text>
<text x="32.1" y="69.8">GPIORX</text>
<text x="53.9" y="69.8">GPIO5</text>
<text x="53.9" y="67.3">GPIO6</text>
<text x="65.1" y="71.3">18</text>
<text x="65.1" y="68.7">19</text>
<text x="65.1" y="66.2">20</text>
<text x="107" y="66.2">4</text>
<text x="107" y="68.7">5</text>
<text x="107" y="71.3">6</text>
<text x="110.8" y="67.3">NC</text>
<text x="110.8" y="69.8">NC</text>
<text x="121.9" y="67.3">AUX_DA</text>
<text x="124.6" y="69.8">RESV</text>
<text x="133" y="66.2">21</text>
<text x="133" y="71.3">19</text>
<text x="133" y="68.7">20</text>
<text x="179.4" y="67.3">VDD</text>
<text x="194.2" y="67.3">GND1</text>
<text x="25.1" y="73.8">16</text>
<text x="32.1" y="72.4">GPIOTX</text>
<text x="32.1" y="74.9">NC</text>
<text x="50.8" y="74.9">GPIOSDA</text>
<text x="51" y="72.4">GPIOSCL</text>
<text x="65.1" y="73.8">17</text>
<text x="107" y="73.8">7</text>
<text x="107" y="76.3">8</text>
<text x="110.8" y="74.9">AUX_CL</text>
<text x="110.8" y="72.4">NC</text>
<text x="110.8" y="77.5">VDDIO</text>
<text x="124.6" y="72.4">RESV</text>
<text x="125.6" y="74.9">GND</text>
<text x="127.2" y="77.5">NC</text>
<text x="133" y="73.8">18</text>
<text x="133" y="76.3">17</text>
<text x="179.4" y="72.4">GND2</text>
<text x="179.4" y="77.5">VDDIO</text>
<text x="191.7" y="77.5">SDI/SDA</text>
<text x="197.2" y="72.4">CS</text>
<text x="253.1" y="76.3">3</text>
<text x="105.8" y="84">11</text>
<text x="105.8" y="81.4">10</text>
<text x="107" y="78.9">9</text>
<text x="110.8" y="80">AD0/SDO</text>
<text x="110.8" y="82.5">REGOUT</text>
<text x="127.2" y="82.5">NC</text>
<text x="127.2" y="80">NC</text>
<text x="133" y="84">14</text>
<text x="133" y="81.4">15</text>
<text x="133" y="78.9">16</text>
<text x="179.4" y="82.5">SDO/ADR</text>
<text x="191" y="82.5">SCK/SCL</text>
<text x="253.1" y="81.4">1</text>
<text x="253.1" y="78.9">2</text>
<text x="105.8" y="86.5">12</text>
<text x="110.8" y="85.1">FSYNC</text>
<text x="110.8" y="87.6">INT</text>
<text x="122" y="88.3" transform="rotate(-90 122 88.3)">PAD</text>
<text x="125.8" y="87.6">VDD</text>
<text x="127.2" y="85.1">NC</text>
<text x="133" y="86.5">13</text>
<text x="120.8" y="93.4" transform="rotate(-90 120.8 93.4)">25</text>
</g>
<g font-size="1.8" fill="#808080">
<text x="113.6" y="20.8">I2C PULL UP</text>
<text x="141.5" y="20.8">BMX055 DECOUPLING</text>
<text x="177.1" y="20.8">BME280 DECOUPLING</text>
<text x="255.8" y="20.8">SWITCH</text>
<text x="246.9" y="25.9">S1</text>
<text x="253.3" y="25.9">B3U-1000P</text>
<text x="262.1" y="29.1">SW1</text>
<text x="146.6" y="35.6" transform="rotate(-90 146.6 35.6)">XC1</text>
<text x="156.8" y="35.6" transform="rotate(-90 156.8 35.6)">XC2</text>
<text x="182.2" y="35.7" transform="rotate(-90 182.2 35.7)">EC3</text>
<text x="192.3" y="35.7" transform="rotate(-90 192.3 35.7)">EC4</text>
<text x="17.1" y="36.7">SW1</text>
<text x="17.2" y="39.2">3.3V</text>
<text x="142.8" y="36.7" transform="rotate(-90 142.8 36.7)">100nf</text>
<text x="152.9" y="36.7" transform="rotate(-90 152.9 36.7)">100nf</text>
<text x="178.3" y="36.7" transform="rotate(-90 178.3 36.7)">100nf</text>
<text x="188.5" y="36.7" transform="rotate(-90 188.5 36.7)">100nf</text>
<text x="76.8" y="46.9">VBAT</text>
<text x="106.2" y="46.9">SDA</text>
<text x="109.8" y="42.4" transform="rotate(-90 109.8 42.4)">R_SDA</text>
<text x="113.6" y="42.4" transform="rotate(-90 113.6 42.4)">4.7K</text>
<text x="119.9" y="42.4" transform="rotate(-90 119.9 42.4)">R_SCL</text>
<text x="122.5" y="46.9">SCL</text>
<text x="123.7" y="42.4" transform="rotate(-90 123.7 42.4)">4.7K</text>
<text x="259.6" y="42.4" transform="rotate(-90 259.6 42.4)">R_SW</text>
<text x="263.4" y="42.4" transform="rotate(-90 263.4 42.4)">10K</text>
<text x="177.1" y="53.8">BME280 I2C MODE ADDR BIT LOW</text>
<text x="261.5" y="51.2" transform="rotate(-90 261.5 51.2)">3.3V</text>
<text x="109.8" y="56.4">MPU9250</text>
<text x="119.9" y="56.4">MPU-9250</text>
<text x="139" y="59.6">SDA</text>
<text x="16.3" y="64.6">MOSI</text>
<text x="17.2" y="62.1">SCK</text>
<text x="76.8" y="64.6">#0_RED_BL</text>
<text x="76.8" y="62.1">#15_PD_BL</text>
<text x="139" y="62.1">SCL</text>
<text x="248.2" y="64">GND PWR SRV</text>
<text x="16.3" y="67.2">MISO</text>
<text x="18.4" y="69.7">RX</text>
<text x="76.8" y="69.7">#2_BLUE_PU_BL</text>
<text x="76.8" y="67.2">#16_WDS</text>
<text x="18.6" y="72.3">TX</text>
<text x="76.8" y="74.8">SDA</text>
<text x="76.8" y="72.3">SCL</text>
<text x="98.5" y="77.3">3.3V</text>
<text x="208.8" y="77.3">SDA</text>
<text x="259.6" y="77.3">#16_WDS</text>
<text x="208.8" y="82.4">SCL</text>
<text x="259.6" y="79.9">VBAT</text>
<text x="94.5" y="87.5" transform="rotate(-90 94.5 87.5)">100nf</text>
<text x="98.3" y="86.4" transform="rotate(-90 98.3 86.4)">XC3</text>
<text x="139" y="87.5">3.3V</text>
</g>
</svg>
